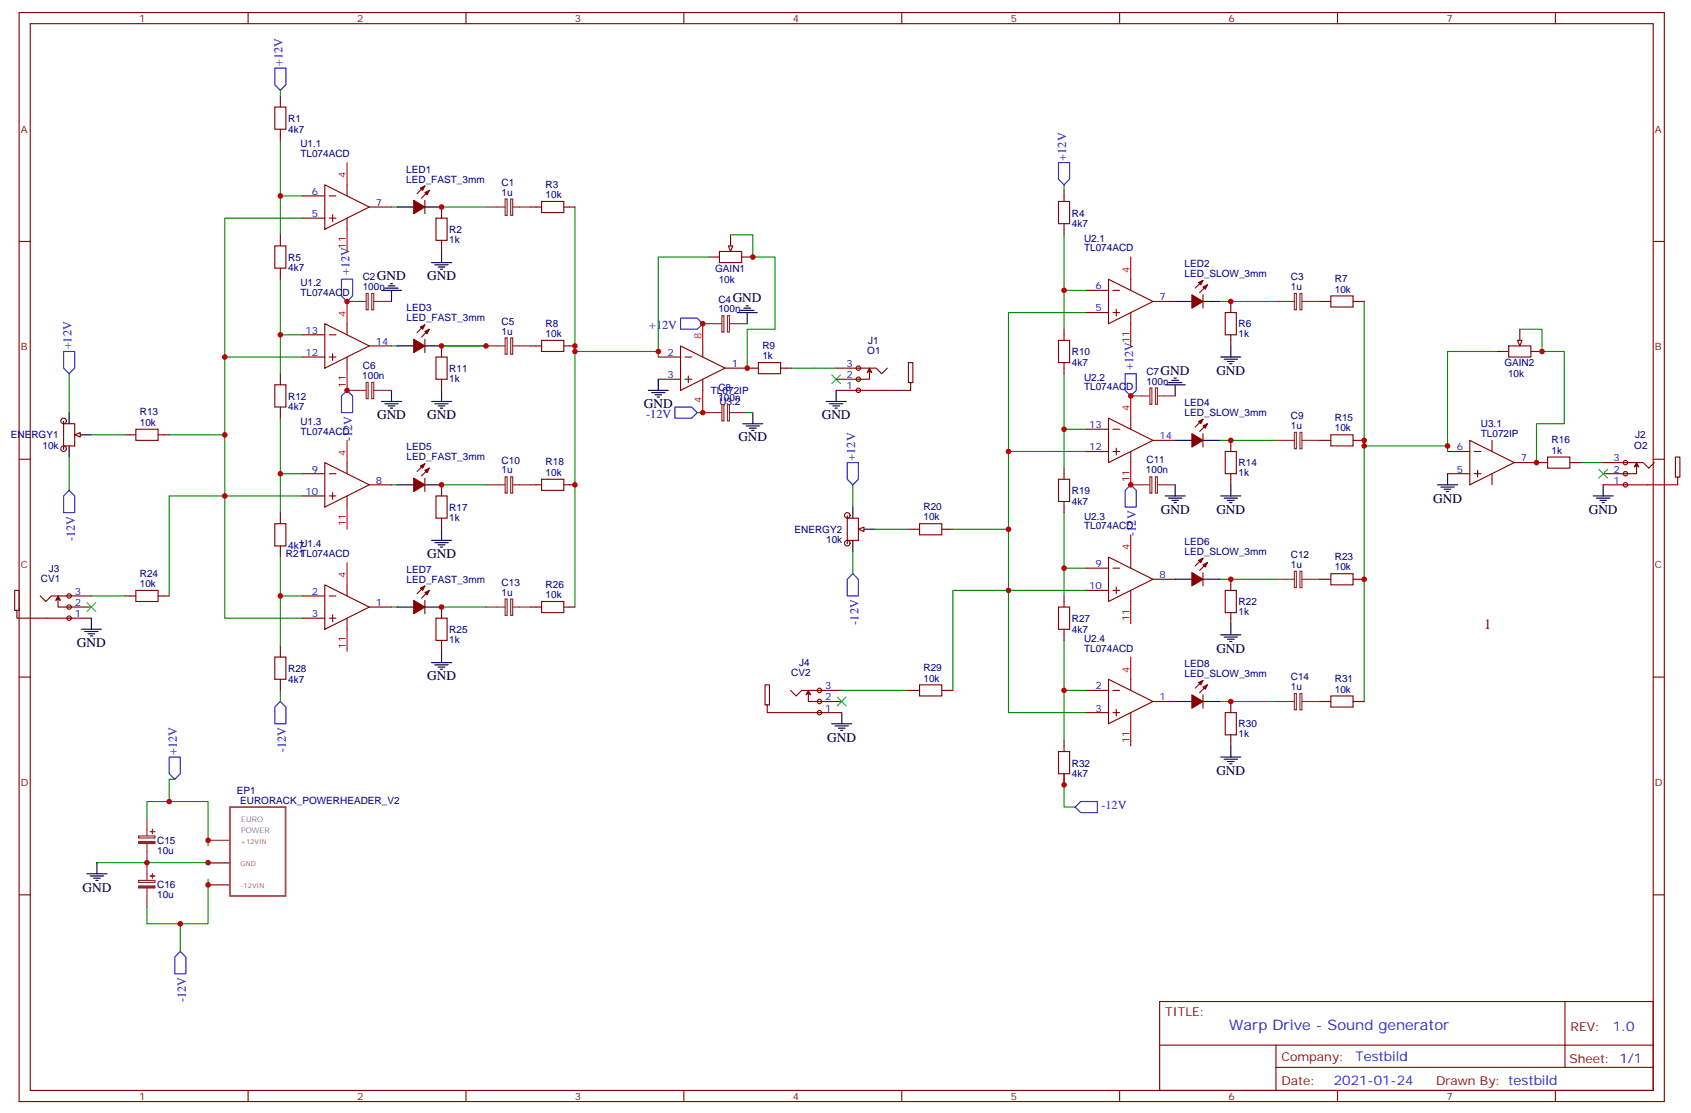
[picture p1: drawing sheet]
<svg xmlns="http://www.w3.org/2000/svg" width="537mm" height="353mm" viewBox="0 0 537 353" stroke-linecap="round" stroke-linejoin="round" font-family="sans-serif">
<g fill="none" stroke="#8c2424" stroke-width=".35">
<path d="M154.2 65.7h6M160.3 63.2h.6v5.2h-.6zM162.1 63.2h.6v5.2h-.6zM162.7 65.7h5.6M110.1 95.7h6M116.2 93.2h.6v5.2h-.6zM118 93.2h.6v5.2h-.6zM118.6 95.7h5.6M154.2 109.8h6M160.3 107.3h.6v5.2h-.6zM162.1 107.3h.6v5.2h-.6zM162.7 109.8h5.6"/>
<path d="M110.1 123.9h6M116.2 121.4h.6v5.2h-.6zM118 121.4h.6v5.2h-.6zM118.6 123.9h5.6M154.2 153.9h6M160.3 151.4h.6v5.2h-.6zM162.1 151.4h.6v5.2h-.6zM162.7 153.9h5.6M154.2 192.7h6M160.3 190.2h.6v5.2h-.6zM162.1 190.2h.6v5.2h-.6zM162.7 192.7h5.6"/>
<path d="M46.6 259.8v5.6M44 279.5h5.2v.6h-5.2zM44 265.4h5.2v.6h-5.2zM46.6 267.9v11.6M46.6 282v6"/>
</g>
<g fill="#8c2424" stroke="#8c2424" stroke-width=".35">
<path d="M44 281.3h5.2v.6h-5.2z"/>
<path d="M47.7 278.1h1.4z"/>
<path d="M48.4 277.4v1.4z"/>
<path d="M44 267.2h5.2v.6h-5.2z"/>
<path d="M47.7 264h1.4z"/>
<path d="M48.4 263.3v1.4z"/>
</g>
<g fill="none" stroke="#008700" stroke-width=".35">
<path d="M89 28.7v1.7M89 44.6v17.6h7M89 62.2v12.3M96 69.3h-24.7v44M182.5 65.7v127M89 88.7v17.6h7M89 106.3v12.3M96 113.3h-24.7v44.1h-17.6v31.8M53.7 138h17.6M89 132.8v17.6h7M89 150.4v12.3M96 157.4h-24.7v38.9h24.7"/>
<path d="M89 176.8v12.4h7M29 189.2h10.6M89 189.2v15.9M89 219.2v3.5M46.6 259.8v-5.3h19.4v14.1M55.5 247.4h-1.8v7.1M30.8 273.9h35.2M66 279.2v14.1h-19.4v-5.3M57.2 293.3v8.8"/>
</g>
<g fill="none" stroke="#000" stroke-width=".35">
<path d="M121.1 92.2h6.3M122.1 91.5h4.3M123.2 90.8h2.1M123.9 90.1h.7M124.2 92.2v3.5M121.1 127.5h6.3M122.1 128.2h4.3M123.2 128.9h2.1M123.9 129.6h.7M124.2 123.9v3.6M205.7 123.9h6.4M206.8 124.6h4.2"/>
<path d="M207.9 125.3h2.1M208.6 126h.7M208.9 120.4v3.5M27.6 277.4h6.3M28.6 278.1h4.3M29.7 278.8h2.1M30.4 279.5h.7M30.8 273.9v3.5"/>
</g>
<path d="M87.2 21.6h3.5v5.3l-1.7 1.8-1.8-1.8zM108.4 88.7h3.5v5.2l-1.8 1.8-1.7-1.8zM20.2 111.6h3.5v5.3l-1.8 1.7-1.7-1.7zM110.1 123.9l1.8 1.8v5.3h-3.5v-5.3zM21.9 155.7l1.8 1.7v5.3h-3.5v-5.3zM89 222.7l1.7 1.8v5.3h-3.5v-5.3zM53.7 240.3h3.5v5.3l-1.7 1.8-1.8-1.8zM57.2 302.1l1.8 1.7v5.3h-3.5v-5.3z" fill="none" stroke="#00f" stroke-width=".35"/>
<g fill="none" stroke="#870000" stroke-width=".35">
<path d="M228.3 79.8h7.1v3.6h-7.1zM231.8 74.5v3.6M224.8 81.6h3.5M235.4 81.6h3.5M208.9 113.3h7.1M216 109.8l14.1 7.1-14.1 7zM217.4 113.3h2.1M218.4 119.3v2.2M223 109.8v3.5M230.1 116.9h7M208.9 120.4h7.1M217.4 120.4h2.1"/>
<path d="M223 120.4v3.5M466.4 139.8l14.2 7.1-14.2 7zM473.5 139.8v3.5M459.4 143.3h7M459.4 150.4h7M467.9 143.3h2.1M467.9 150.4h2.1M468.9 149.3v2.1M473.5 150.4v3.5M480.6 146.9h7"/>
</g>
<path d="M223 102.8v7M223 123.9v7.1" fill="none" stroke="#f00" stroke-width=".35"/>
<path d="M231.1 78.1h1.5l-.8 1.7z" fill="#f0f0f0" stroke="#870000" stroke-width=".35"/>
<path d="M234 99.2h6.3M235 98.5h4.3M236.1 97.8h2.1M236.8 97.1h.7M237.1 99.2v3.6M235.7 134.5h6.4M236.8 135.2h4.2M237.8 135.9h2.2M238.5 136.6h.8M238.9 131v3.5" fill="none" stroke="#000" stroke-width=".35"/>
<path d="M216 101h5.3l1.7 1.8-1.7 1.7h-5.3zM214.2 129.2h5.3l1.8 1.8-1.8 1.8h-5.3z" fill="none" stroke="#00f" stroke-width=".35"/>
<path d="M223 102.8h6M229.1 100.2h.6v5.2h-.6zM230.9 100.2h.6v5.2h-.6zM231.5 102.8h5.6" fill="none" stroke="#8c2424" stroke-width=".35"/>
<path d="M231.8 74.5h7.1v7.1h7.1v22.9h-8.9v12.4M224.8 81.6h-15.9v31.7M182.5 111.6h26.4M251.2 116.9h7.1M475.3 111.6h-15.9v31.7M482.3 104.5h7.1v7.1h7v22.9h-8.8v12.4M432.9 141.6h26.5M501.7 146.9h7.1" fill="none" stroke="#008700" stroke-width=".35"/>
<path d="M475.3 111.6h3.5M478.8 109.8h7v3.5h-7zM482.3 104.5v3.6M485.8 111.6h3.6" fill="none" stroke="#870000" stroke-width=".35"/>
<path d="M481.6 108.1h1.4l-.7 1.7z" fill="#f0f0f0" stroke="#870000" stroke-width=".35"/>
<g fill="none" stroke="#000" stroke-width=".35">
<path d="M369.8 122.2h6.3M370.8 121.5h4.3M371.9 120.8h2.1M372.6 120.1h.7M373 122.2v3.5M369.8 157.4h6.3M370.8 158.2h4.3M371.9 158.9h2.1M372.6 159.6h.7M373 153.9v3.5M456.2 153.9h6.4M457.3 154.6h4.2"/>
<path d="M458.3 155.3h2.1M459 156h.7M459.4 150.4v3.5"/>
</g>
<g fill="none" stroke="#008700" stroke-width=".35">
<path d="M337.7 58.7v1.7M124.2 65.7h1.8M337.7 74.5v17.7h7M337.7 92.2v12.3M344.7 99.2h-24.7v44.1M387.1 95.7h17.6M432.9 95.7v127M124.2 109.8h1.8M337.7 118.6v17.7h7M221.3 131h1.7M237.1 131h1.8M337.7 136.3v12.3"/>
<path d="M387.1 139.8h17.6M124.2 153.9h1.8M270.7 153.9v7.1M344.7 143.3h-24.7v44.1h-17.6v31.8M270.7 175.1v7M302.4 168h17.6M337.7 162.7v17.7h7M124.2 192.7h1.8M337.7 180.4v8.8M344.7 187.4h-24.7v38.8h24.7M387.1 183.9h17.6M277.7 219.2h10.6"/>
<path d="M337.7 219.2v15.9M337.7 203.3v15.9h7M387.1 222.7h17.6M337.7 245.6v10.6h3.5"/>
</g>
<g fill="none" stroke="#8c2424" stroke-width=".35">
<path d="M404.7 95.7h6M410.8 93.2h.6v5.2h-.6zM412.5 93.2h.7v5.2h-.7zM413.2 95.7h5.6M223 131h6M229.1 128.4h.6v5.2h-.6zM230.9 128.4h.6v5.2h-.6zM231.5 131h5.6M358.8 125.7h6M364.9 123.2h.6v5.1h-.6zM366.7 123.2h.6v5.1h-.6zM367.3 125.7h5.7"/>
<path d="M404.7 139.8h6M410.8 137.3h.6v5.2h-.6zM412.5 137.3h.7v5.2h-.7zM413.2 139.8h5.6M358.8 153.9h6M364.9 151.4h.6v5.2h-.6zM366.7 151.4h.6v5.2h-.6zM367.3 153.9h5.7M404.7 183.9h6M410.8 181.4h.6v5.1h-.6zM412.5 181.4h.7v5.1h-.7zM413.2 183.9h5.6"/>
<path d="M404.7 222.7h6M410.8 220.2h.6v5.2h-.6zM412.5 220.2h.7v5.2h-.7zM413.2 222.7h5.6"/>
</g>
<path d="M335.9 51.6h3.5v5.3l-1.7 1.8-1.8-1.8zM357.1 118.6h3.5v5.3l-1.8 1.8-1.7-1.8zM268.9 146.9h3.5v5.3l-1.7 1.7-1.8-1.7zM358.8 153.9l1.8 1.8v5.3h-3.5v-5.3zM268.9 183.9l1.8-1.8 1.7 1.8v5.3h-3.5zM341.2 256.2l1.8-1.7h5.3v3.5h-5.3z" fill="none" stroke="#00f" stroke-width=".35"/>
<g fill="none" stroke="#870000" stroke-width=".35">
<path d="M6.1 4h522.1v345.7h-522.1zM9.6 7.5h515.1v338.7h-515.1zM78.7 4v3.5M147.9 4v3.5M217 4v3.5M286.2 4v3.5M355.3 4v3.5M424.5 4v3.5M493.6 4v3.5M87.2 34h3.5v7h-3.5zM89 30.4v3.6M89 41v3.6"/>
<path d="M6.1 76.7h3.5M87.2 78.1h3.5v7h-3.5zM89 74.5v3.6M168.3 65.7h3.6M171.9 64h7v3.5h-7zM178.9 65.7h3.6M335.9 64h3.5v7h-3.5zM337.7 60.4v3.6M337.7 71v3.5M524.7 76.7h3.5M89 85.1v3.6M418.8 95.7h3.5"/>
<path d="M422.3 93.9h7.1v3.6h-7.1zM429.4 95.7h3.5M89 118.6v3.6M168.3 109.8h3.6M171.9 108.1h7v3.5h-7zM178.9 109.8h3.6M237.1 116.9h3.6M240.7 115.1h7v3.5h-7zM247.7 116.9h3.5M335.9 108.1h3.5v7h-3.5zM337.7 104.5v3.6M337.7 115.1v3.5"/>
<path d="M39.6 138h3.5M43.1 136.3h7.1v3.5h-7.1zM50.2 138h3.5M87.2 122.2h3.5v7h-3.5zM89 129.2v3.6M418.8 139.8h3.5M422.3 138h7.1v3.6h-7.1zM429.4 139.8h3.5M6.1 145.8h3.5M168.3 153.9h3.6M171.9 152.2h7v3.5h-7zM178.9 153.9h3.6"/>
<path d="M335.9 152.2h3.5v7h-3.5zM337.7 148.6v3.6M337.7 159.2v3.5M487.6 146.9h3.5M491.1 145.1h7.1v3.5h-7.1zM498.2 146.9h3.5M524.7 145.8h3.5M87.2 166.3h3.5v7h-3.5zM89 162.7v3.6M89 173.3v3.5M288.3 168h3.5M291.8 166.3h7.1v3.5h-7.1z"/>
<path d="M298.9 168h3.5M39.6 189.2h3.5M43.1 187.4h7.1v3.6h-7.1zM50.2 189.2h3.5M168.3 192.7h3.6M171.9 191h7v3.5h-7zM178.9 192.7h3.6M335.9 192.7h3.5v7.1h-3.5zM337.7 189.2v3.5M337.7 199.8v3.5M418.8 183.9h3.5M422.3 182.1h7.1v3.6h-7.1z"/>
<path d="M429.4 183.9h3.5M6.1 214.9h3.5M87.2 208.6h3.5v7.1h-3.5zM89 205.1v3.5M89 215.7v3.5M288.3 219.2h3.5M291.8 217.4h7.1v3.5h-7.1zM298.9 219.2h3.5M524.7 214.9h3.5M335.9 238.6h3.5v7h-3.5zM337.7 235.1v3.5M418.8 222.7h3.5"/>
<path d="M422.3 220.9h7.1v3.6h-7.1zM429.4 222.7h3.5M337.7 245.6v3.6M6.1 284.1h3.5M524.7 284.1h3.5M368 318h156.7v28.2h-156.7zM496.6 318l.1 20.9M368.1 331.8h156.4M404.9 338.9h119.6M404.9 331.8v14.1M78.7 346.2v3.5M147.9 346.2v3.5"/>
<path d="M217 346.2v3.5M286.2 346.2v3.5M355.3 346.2v3.5M424.5 346.2v3.5M493.6 346.2v3.5"/>
</g>
<g fill="#f0f0f0" stroke="#870000" stroke-width=".35">
<circle cx="515.8" cy="153.9" r=".71"/>
<circle cx="515.8" cy="150.4" r=".71"/>
<circle cx="515.8" cy="146.9" r=".71"/>
</g>
<path d="M508.8 146.9h12.7l1.7 1.7 1.8-1.7M519.4 147.6l-.7 .7 .7-1.4 .7 1.4-.7-.7v2.8h-10.6M532.4 151.4h-.7v-6.3h1.4v6.3h-.7v2.5h-23.6" fill="none" stroke="#870000" stroke-width=".35"/>
<path d="M263.9 119l2.9 2.8M266.8 119l-2.9 2.8M507.4 149l2.8 2.8M510.2 149l-2.8 2.8" fill="none" stroke="#3c3" stroke-width=".35"/>
<path d="M262.2 127.5h6.3M263.2 128.2h4.3M264.3 128.9h2.1M265 129.6h.7M265.4 123.9v3.6M505.6 157.4h6.4M506.7 158.2h4.2M507.7 158.9h2.1M508.4 159.6h.7M508.8 153.9v3.5" fill="none" stroke="#000" stroke-width=".35"/>
<g fill="#f0f0f0" stroke="#870000" stroke-width=".35">
<circle cx="272.4" cy="123.9" r=".71"/>
<circle cx="272.4" cy="120.4" r=".71"/>
<circle cx="272.4" cy="116.9" r=".71"/>
</g>
<path d="M265.4 116.9h12.7l1.7 1.7 1.8-1.7M275.9 117.6l-.7 .7 .7-1.4 .7 1.4-.7-.7v2.8h-10.5M289 121.5h-.7v-6.4h1.4v6.4h-.7v2.4h-23.6" fill="none" stroke="#870000" stroke-width=".35"/>
<path d="M258.3 116.9h7.1" fill="none" stroke="#008700" stroke-width=".35"/>
<g fill="#f0f0f0" stroke="#870000" stroke-width=".35">
<circle cx="21.9" cy="196.3" r=".71"/>
<circle cx="21.9" cy="192.7" r=".71"/>
<circle cx="21.9" cy="189.2" r=".71"/>
</g>
<path d="M5.4 193.8h.7v-6.4h-1.4v6.4h.7v2.5h23.6M12.8 189.2l1.7 1.8 1.8-1.8h12.7M18.4 189.9l.7 .7-.7-1.4-.7 1.4 .7-.7v2.8h10.6" fill="none" stroke="#870000" stroke-width=".35"/>
<path d="M25.8 199.8h6.4M29 196.3v3.5M26.9 200.5h4.2M27.9 201.2h2.2M28.6 201.9h.8M263.9 229.8h6.4M265 230.5h4.2M266.1 231.2h2.1M266.8 231.9h.7M267.1 226.2v3.6" fill="none" stroke="#000" stroke-width=".35"/>
<g fill="#f0f0f0" stroke="#870000" stroke-width=".35">
<circle cx="260.1" cy="226.2" r=".71"/>
<circle cx="260.1" cy="222.7" r=".71"/>
<circle cx="260.1" cy="219.2" r=".71"/>
</g>
<path d="M268.9 164.5h3.5v7.1h-3.5zM250.9 219.2l1.8 1.7 1.7-1.7h12.7M256.5 219.9l.7 .7-.7-1.4-.7 1.4 .7-.7v2.8h10.6M243.5 223.8h.7v-6.4h-1.4v6.4h.7v2.4h23.6" fill="none" stroke="#870000" stroke-width=".35"/>
<path d="M267.1 219.2h10.6" fill="none" stroke="#008700" stroke-width=".35"/>
<path d="M270.7 161v3.5M270.7 171.6v3.5M274.2 168h3.5" fill="none" stroke="#000" stroke-width=".35"/>
<path d="M272.4 168l1.8-.7v1.4z" fill="#f0f0f0" stroke="#870000" stroke-width=".35"/>
<path d="M21.9 131v3.5M25.5 138h3.5M21.9 141.6v3.5M268.9 163.8v.7M268.9 171.9v.7" fill="none" stroke="#000" stroke-width=".35"/>
<g fill="none" stroke="#870000" stroke-width=".35">
<path d="M20.2 134.5h3.5v7.1h-3.5z"/>
<circle cx="268.9" cy="163.6" r=".88"/>
<circle cx="268.9" cy="172.4" r=".88"/>
</g>
<path d="M23.7 138l1.8-.7v1.4z" fill="#f0f0f0" stroke="#870000" stroke-width=".35"/>
<g fill="none" stroke="#000" stroke-width=".35">
<path d="M126 65.7h5.3M134.8 65.7h5.3M140.1 79.8v3.6M136.9 83.4h6.4M138 84.1h4.2M139.1 84.8h2.1M139.8 85.5h.7M373 95.7h5.2M381.8 95.7h5.3M126 109.8h5.3M134.8 109.8h5.3M387.4 113.3h6.4"/>
<path d="M388.5 114.1h4.2M389.5 114.8h2.2M390.2 115.5h.7M390.6 109.8v3.5M20.2 133.8v.7M136.9 127.5h6.4M138 128.2h4.2M139.1 128.9h2.1M139.8 129.6h.7M140.1 123.9v3.6M373 139.8h5.2M381.8 139.8h5.3"/>
<path d="M20.2 141.9v.7M126 153.9h5.3M134.8 153.9h5.3M387.4 157.4h6.4M388.5 158.2h4.2M389.5 158.9h2.2M390.2 159.6h.7M390.6 153.9v3.5M136.9 171.6h6.4M138 172.3h4.2M139.1 173h2.1M139.8 173.7h.7"/>
<path d="M140.1 168v3.6M126 192.7h5.3M134.8 192.7h5.3M373 183.9h5.2M381.8 183.9h5.3M390.6 198v3.5M136.9 210.4h6.4M138 211.1h4.2M139.1 211.8h2.1M139.8 212.5h.7M140.1 206.8v3.6M387.4 201.5h6.4"/>
<path d="M388.5 202.2h4.2M389.5 203h2.2M390.2 203.7h.7M373 222.7h5.2M381.8 222.7h5.3M390.6 236.8v3.5M387.4 240.3h6.4M388.5 241.1h4.2M389.5 241.8h2.2M390.2 242.5h.7"/>
</g>
<g fill="none" stroke="#870000" stroke-width=".35">
<path d="M103.1 58.7l14.1 7-14.1 7.1zM110.1 58.7v3.5M134.8 59l-2.4 2.5M96 62.2h7.1M96 69.3h7.1M104.5 62.2h2.1M104.5 69.3h2.1M105.6 68.2v2.1M110.1 69.3v3.5M117.2 65.7h7M134.8 63.6v4.2M136.2 60.4l-2.4 2.5"/>
<path d="M138.4 69.3h3.5v7h-3.5zM140.1 65.7v3.6M140.1 76.3v3.5M344.7 92.2h7.1M344.7 99.2h7.1M351.8 88.7l14.1 7-14.1 7.1zM353.2 92.2h2.1M353.2 99.2h2.1M354.3 98.2v2.1M358.8 88.7v3.5M358.8 99.2v3.6M365.9 95.7h7.1"/>
<path d="M381.8 93.6v4.2M381.8 89l-2.5 2.5M383.2 90.4l-2.5 2.5M388.8 99.2h3.6v7.1h-3.6zM390.6 95.7v3.5M96 106.3h7.1M96 113.3h7.1M103.1 102.8l14.1 7-14.1 7.1zM104.5 106.3h2.1M104.5 113.3h2.1M105.6 112.3v2.1M110.1 102.8v3.5"/>
<path d="M110.1 113.3v3.6M117.2 109.8h7M134.8 107.7v4.2M134.8 103.1l-2.4 2.5M136.2 104.5l-2.4 2.5M138.4 113.3h3.5v7.1h-3.5zM140.1 109.8v3.5M390.6 106.3v3.5M140.1 120.4v3.5M344.7 136.3h7.1M351.8 132.8l14.1 7-14.1 7.1zM353.2 136.3h2.1"/>
<path d="M358.8 132.8v3.5M365.9 139.8h7.1M381.8 137.7v4.2M381.8 133.1l-2.5 2.5M383.2 134.5l-2.5 2.5M390.6 139.8v3.5M96 150.4h7.1M96 157.4h7.1M103.1 146.9l14.1 7-14.1 7.1zM104.5 150.4h2.1M104.5 157.4h2.1M105.6 156.4v2.1"/>
<path d="M110.1 146.9v3.5M110.1 157.4v3.6M117.2 153.9h7M134.8 151.8v4.2M134.8 147.2l-2.4 2.5M136.2 148.6l-2.4 2.5M138.4 157.4h3.5v7.1h-3.5zM140.1 153.9v3.5M344.7 143.3h7.1M353.2 143.3h2.1M354.3 142.3v2.1M358.8 143.3v3.6"/>
<path d="M388.8 143.3h3.6v7.1h-3.6zM390.6 150.4v3.5M140.1 164.5v3.5M351.8 176.8l14.1 7.1-14.1 7.1zM358.8 176.8v3.6M381.8 177.2l-2.5 2.5M383.2 178.6l-2.5 2.5M96 189.2h7.1M96 196.3h7.1M103.1 185.7l14.1 7-14.1 7.1zM104.5 189.2h2.1M104.5 196.3h2.1"/>
<path d="M105.6 195.2v2.1M110.1 185.7v3.5M110.1 196.3v3.5M117.2 192.7h7M134.8 190.6v4.2M134.8 186l-2.4 2.5M136.2 187.4l-2.4 2.5M138.4 196.3h3.5v7h-3.5zM140.1 192.7v3.6M344.7 180.4h7.1M344.7 187.4h7.1M353.2 180.4h2.1"/>
<path d="M353.2 187.4h2.1M354.3 186.4v2.1M358.8 187.4v3.6M365.9 183.9h7.1M381.8 181.8v4.2M388.8 187.4h3.6v7.1h-3.6zM390.6 183.9v3.5M390.6 194.5v3.5M140.1 203.3v3.5M344.7 219.2h7.1M351.8 215.7l14.1 7-14.1 7.1zM353.2 219.2h2.1"/>
<path d="M358.8 215.7v3.5M381.8 216l-2.5 2.5M383.2 217.4l-2.5 2.5M344.7 226.2h7.1M353.2 226.2h2.1M354.3 225.2v2.1M358.8 226.2v3.6M365.9 222.7h7.1M381.8 220.6v4.2M388.8 226.2h3.6v7.1h-3.6zM390.6 222.7v3.5M390.6 233.3v3.5"/>
<circle cx="20.2" cy="133.6" r=".88"/>
<circle cx="20.2" cy="142.5" r=".88"/>
</g>
<path d="M140.1 65.7h14.1M21.9 118.6v12.4M140.1 109.8h14.1M29 138h10.6M21.9 145.1v10.6M140.1 153.9h14.1M277.7 168h10.6M140.1 192.7h14.1" fill="none" stroke="#008700" stroke-width=".35"/>
<path d="M73 256.2h17.6v28.2h-17.6z" fill="none" stroke="#a64a4a" stroke-width=".56"/>
<path d="M66 266.8h7M66 273.9h7M66 280.9h7" fill="none" stroke="#a64a4a" stroke-width=".35"/>
<g fill="none" stroke="#f00" stroke-width=".35">
<path d="M110.1 51.6v7.1M110.1 72.8v7M110.1 95.7v7.1M358.8 81.6v7.1M110.1 116.9v7M358.8 102.8v7M110.1 139.8v7.1M358.8 125.7v7.1M358.8 146.9v7M110.1 161v7M110.1 178.6v7.1M358.8 169.8v7"/>
<path d="M110.1 199.8v7M358.8 191v7M358.8 208.6v7.1M358.8 229.8v7"/>
</g>
<g fill="#870000" stroke="#870000" stroke-width=".35">
<path d="M131.3 63.6l3.5 2.1-3.5 2.1z"/>
<path d="M134.8 61.1l1.4-.7-.7 1.4z"/>
<path d="M133.4 59.7l1.4-.7-.7 1.4z"/>
<path d="M131.3 107.7l3.5 2.1-3.5 2.1z"/>
<path d="M134.8 105.2l1.4-.7-.7 1.4z"/>
<path d="M133.4 103.8l1.4-.7-.7 1.4z"/>
<path d="M131.3 151.8l3.5 2.1-3.5 2.1z"/>
<path d="M134.8 149.3l1.4-.7-.7 1.4z"/>
<path d="M133.4 147.9l1.4-.7-.7 1.4z"/>
<path d="M131.3 190.6l3.5 2.1-3.5 2.1z"/>
<path d="M134.8 188.1l1.4-.7-.7 1.4z"/>
<path d="M133.4 186.7l1.4-.7-.7 1.4z"/>
<path d="M378.2 220.6l3.6 2.1-3.6 2.1z"/>
<path d="M381.8 218.1l1.4-.7-.7 1.4z"/>
<path d="M380.4 216.7l1.4-.7-.7 1.4z"/>
<path d="M378.2 181.8l3.6 2.1-3.6 2.1z"/>
<path d="M381.8 179.3l1.4-.7-.7 1.4z"/>
<path d="M380.4 177.9l1.4-.7-.7 1.4z"/>
<path d="M378.2 137.7l3.6 2.1-3.6 2.1z"/>
<path d="M381.8 135.2l1.4-.7-.7 1.4z"/>
<path d="M380.4 133.8l1.4-.7-.7 1.4z"/>
<path d="M378.2 93.6l3.6 2.1-3.6 2.1z"/>
<path d="M381.8 91.1l1.4-.7-.7 1.4z"/>
<path d="M380.4 89.7l1.4-.7-.7 1.4z"/>
</g>
<path d="M27.6 191.3l2.8 2.8M30.4 191.3l-2.8 2.8M265.7 221.3l2.8 2.8M268.5 221.3l-2.8 2.8" fill="none" stroke="#3c3" stroke-width=".35"/>
<g fill="#c00">
<circle cx="46.6" cy="273.9" r=".88"/>
<circle cx="53.7" cy="254.5" r=".88"/>
<circle cx="57.2" cy="293.3" r=".88"/>
<circle cx="89" cy="62.2" r=".88"/>
<circle cx="89" cy="106.3" r=".88"/>
<circle cx="89" cy="150.4" r=".88"/>
<circle cx="71.3" cy="157.4" r=".88"/>
<circle cx="71.3" cy="113.3" r=".88"/>
<circle cx="71.3" cy="138" r=".88"/>
<circle cx="89" cy="189.2" r=".88"/>
<circle cx="223" cy="102.8" r=".88"/>
<circle cx="238.9" cy="81.6" r=".88"/>
<circle cx="182.5" cy="111.6" r=".88"/>
<circle cx="208.9" cy="111.6" r=".88"/>
<circle cx="459.4" cy="141.6" r=".88"/>
<circle cx="432.9" cy="141.6" r=".88"/>
<circle cx="489.4" cy="111.6" r=".88"/>
<circle cx="337.7" cy="219.2" r=".88"/>
<circle cx="320" cy="168" r=".88"/>
<circle cx="320" cy="143.3" r=".88"/>
<circle cx="320" cy="187.4" r=".88"/>
<circle cx="337.7" cy="136.3" r=".88"/>
<circle cx="337.7" cy="92.2" r=".88"/>
<circle cx="223" cy="131" r=".88"/>
<circle cx="154.2" cy="109.8" r=".88"/>
<circle cx="182.5" cy="109.8" r=".88"/>
<circle cx="182.5" cy="153.9" r=".88"/>
<circle cx="237.1" cy="116.9" r=".88"/>
<circle cx="337.7" cy="249.2" r=".88"/>
<circle cx="432.9" cy="139.8" r=".88"/>
<circle cx="432.9" cy="183.9" r=".88"/>
<circle cx="487.6" cy="146.9" r=".88"/>
<circle cx="66" cy="266.8" r=".88"/>
<circle cx="66" cy="280.9" r=".88"/>
<circle cx="66" cy="273.9" r=".88"/>
<circle cx="337.7" cy="180.4" r=".88"/>
<circle cx="110.1" cy="123.9" r=".88"/>
<circle cx="110.1" cy="95.7" r=".88"/>
<circle cx="358.8" cy="153.9" r=".88"/>
<circle cx="358.8" cy="125.7" r=".88"/>
<circle cx="140.1" cy="65.7" r=".88"/>
<circle cx="140.1" cy="109.8" r=".88"/>
<circle cx="140.1" cy="153.9" r=".88"/>
<circle cx="140.1" cy="192.7" r=".88"/>
<circle cx="390.6" cy="222.7" r=".88"/>
<circle cx="390.6" cy="183.9" r=".88"/>
<circle cx="390.6" cy="139.8" r=".88"/>
<circle cx="390.6" cy="95.7" r=".88"/>
</g>
<text font-size="4.6" fill="#800" x="471" y="199.8">1</text>
<text font-size="4.6" fill="#00f" x="390.1" y="327">Warp Drive - Sound generator</text>
<g font-size="4.2">
<text x="119.6" y="89">GND</text>
<text x="135.5" y="89">GND</text>
<text x="232.5" y="96">GND</text>
<text x="368.3" y="119">GND</text>
<text x="386" y="119">GND</text>
<text x="204.3" y="129.6">GND</text>
<text x="119.7" y="133.1">GND</text>
<text x="135.5" y="133.1">GND</text>
<text x="260.8" y="133.1">GND</text>
<text x="234.3" y="140.2">GND</text>
<text x="454.8" y="159.6">GND</text>
<text x="368.4" y="163.1">GND</text>
<text x="386" y="163.1">GND</text>
<text x="504.2" y="163.1">GND</text>
<text x="135.5" y="177.2">GND</text>
<text x="24.4" y="205.4">GND</text>
<text x="386" y="207.2">GND</text>
<text x="135.5" y="216">GND</text>
<text x="262.5" y="235.4">GND</text>
<text x="386" y="246">GND</text>
<text x="26.2" y="283">GND</text>
</g>
<g font-size="4.2" fill="#00f">
<text x="511.8" y="327.2">1.0</text>
<text x="430.2" y="336.8">Testbild</text>
<text x="423.3" y="344.6">2021-01-24</text>
</g>
<g font-size="3.9" fill="#00f">
<text x="89.7" y="21" transform="rotate(-90 89.7 21)">+12V</text>
<text x="338.4" y="51" transform="rotate(-90 338.4 51)">+12V</text>
<text x="111" y="87.4" transform="rotate(-90 111 87.4)">+12V</text>
<text x="206" y="104.5">+12V</text>
<text x="22.6" y="110.9" transform="rotate(-90 22.6 110.9)">+12V</text>
<text x="359.7" y="117.3" transform="rotate(-90 359.7 117.3)">+12V</text>
<text x="205.1" y="132.6">-12V</text>
<text x="111.8" y="140.1" transform="rotate(-90 111.8 140.1)">-12V</text>
<text x="271.4" y="146.2" transform="rotate(-90 271.4 146.2)">+12V</text>
<text x="23.7" y="171.9" transform="rotate(-90 23.7 171.9)">-12V</text>
<text x="360.5" y="170.1" transform="rotate(-90 360.5 170.1)">-12V</text>
<text x="272.4" y="198.3" transform="rotate(-90 272.4 198.3)">-12V</text>
<text x="56.2" y="239.7" transform="rotate(-90 56.2 239.7)">+12V</text>
<text x="90.7" y="238.9" transform="rotate(-90 90.7 238.9)">-12V</text>
<text x="349.6" y="256.9">-12V</text>
<text x="59" y="318.3" transform="rotate(-90 59 318.3)">-12V</text>
</g>
<g font-size="3.9" fill="#800">
<text x="369.8" y="322.5">TITLE:</text>
<text x="498.4" y="327.2">REV:</text>
<text x="406.7" y="336.7">Company:</text>
<text x="498.1" y="337.4">Sheet: 1/1</text>
<text x="406.7" y="344.4">Date:</text>
<text x="455.7" y="344.5">Drawn By: testbild</text>
</g>
<g font-size="3.2" fill="#800">
<text x="44.2" y="7">1</text>
<text x="113.3" y="7">2</text>
<text x="182.5" y="7">3</text>
<text x="251.6" y="7">4</text>
<text x="320.7" y="7">5</text>
<text x="389.9" y="7">6</text>
<text x="459" y="7">7</text>
<text x="6.6" y="42.1">A</text>
<text x="525.2" y="42.1">A</text>
<text x="6.6" y="111.2">B</text>
<text x="525.2" y="111.2">B</text>
<text x="6.6" y="180.4">C</text>
<text x="525.2" y="180.4">C</text>
<text x="6.6" y="249.5">D</text>
<text x="525.2" y="249.5">D</text>
<text x="44.2" y="349.2">1</text>
<text x="113.3" y="349.2">2</text>
<text x="182.5" y="349.2">3</text>
<text x="251.6" y="349.2">4</text>
<text x="320.7" y="349.2">5</text>
<text x="389.9" y="349.2">6</text>
<text x="459" y="349.2">7</text>
</g>
<g font-size="3.2" fill="#000080">
<text x="91.4" y="38.8">R1</text>
<text x="91.4" y="42.1">4k7</text>
<text x="95.3" y="46.8">U1.1</text>
<text x="95.3" y="49.8">TL074ACD</text>
<text x="128.9" y="58">LED_FAST_3mm</text>
<text x="128.9" y="54.9">LED1</text>
<text x="159.2" y="59">C1</text>
<text x="173.1" y="59.6">R3</text>
<text x="159.2" y="62.1">1u</text>
<text x="173.1" y="62.9">10k</text>
<text x="340.1" y="68.8">R4</text>
<text x="142.6" y="77.1">1k</text>
<text x="142.6" y="74">R2</text>
<text x="340.1" y="72.1">4k7</text>
<text x="344" y="76.8">U2.1</text>
<text x="91.4" y="82.9">R5</text>
<text x="344" y="79.8">TL074ACD</text>
<text x="91.4" y="86.2">4k7</text>
<text x="115.1" y="89">C2</text>
<text x="227" y="86.3">GAIN1</text>
<text x="228.1" y="89.8">10k</text>
<text x="375.9" y="87.9">LED_SLOW_3mm</text>
<text x="375.9" y="84.8">LED2</text>
<text x="409.7" y="89">C3</text>
<text x="423.6" y="89.6">R7</text>
<text x="95.3" y="93.9">TL074ACD</text>
<text x="95.3" y="90.9">U1.2</text>
<text x="115.1" y="92.1">100n</text>
<text x="409.7" y="92.1">1u</text>
<text x="423.6" y="92.9">10k</text>
<text x="129" y="98.9">LED3</text>
<text x="228" y="99.2">100n</text>
<text x="228" y="96">C4</text>
<text x="129" y="102.1">LED_FAST_3mm</text>
<text x="159.2" y="106.2">1u</text>
<text x="159.2" y="103.1">C5</text>
<text x="173.1" y="107">10k</text>
<text x="173.1" y="103.7">R8</text>
<text x="393.1" y="107.1">1k</text>
<text x="393.1" y="103.9">R6</text>
<text x="241.9" y="110.7">R9</text>
<text x="275.2" y="112.4">O1</text>
<text x="275.5" y="109.2">J1</text>
<text x="340.1" y="112.9">R10</text>
<text x="115.1" y="117.2">C6</text>
<text x="142.6" y="118">R11</text>
<text x="241.9" y="114.1">1k</text>
<text x="340.1" y="116.2">4k7</text>
<text x="363.8" y="119">C7</text>
<text x="477.4" y="116.2">GAIN2</text>
<text x="478.6" y="119.8">10k</text>
<text x="114.9" y="120.3">100n</text>
<text x="142.6" y="121.2">1k</text>
<text x="225.6" y="125.1">TL072IP</text>
<text x="228" y="124.3">C8</text>
<text x="344" y="123.9">TL074ACD</text>
<text x="344" y="120.9">U2.2</text>
<text x="363.8" y="122.1">100n</text>
<text x="44.4" y="131.9">R13</text>
<text x="91.4" y="130.3">4k7</text>
<text x="91.4" y="127">R12</text>
<text x="228" y="127.4">100n</text>
<text x="228.3" y="128.6">U3.2</text>
<text x="375.9" y="128.9">LED4</text>
<text x="44.4" y="135.2">10k</text>
<text x="95.3" y="135">U1.3</text>
<text x="375.9" y="132">LED_SLOW_3mm</text>
<text x="409.7" y="136.2">1u</text>
<text x="409.7" y="133.1">C9</text>
<text x="423.6" y="137">10k</text>
<text x="423.6" y="133.7">R15</text>
<text x="469.9" y="135.5">U3.1</text>
<text x="3.4" y="139.2">ENERGY1</text>
<text x="13.5" y="142.4">10k</text>
<text x="95.3" y="138">TL074ACD</text>
<text x="129" y="143">LED5</text>
<text x="469.9" y="138.7">TL072IP</text>
<text x="492.4" y="140.7">R16</text>
<text x="518.6" y="142.4">O2</text>
<text x="518.9" y="139.2">J2</text>
<text x="129" y="146.2">LED_FAST_3mm</text>
<text x="159.2" y="147.2">C10</text>
<text x="173.1" y="147.8">R18</text>
<text x="363.8" y="147.1">C11</text>
<text x="393.1" y="148">R14</text>
<text x="492.4" y="144">1k</text>
<text x="159.2" y="150.3">1u</text>
<text x="173.1" y="151.1">10k</text>
<text x="363.7" y="150.3">100n</text>
<text x="393.1" y="151.2">1k</text>
<text x="293.1" y="161.9">R20</text>
<text x="340.1" y="160.3">4k7</text>
<text x="340.1" y="157">R19</text>
<text x="142.6" y="165.3">1k</text>
<text x="142.6" y="162.1">R17</text>
<text x="293.1" y="165.2">10k</text>
<text x="344" y="165">U2.3</text>
<text x="252.1" y="169.2">ENERGY2</text>
<text x="262.2" y="172.4">10k</text>
<text x="344" y="168">TL074ACD</text>
<text x="375.9" y="173">LED6</text>
<text x="90.7" y="176.8">R21TL074ACD</text>
<text x="91.4" y="174.4">4k7U1.4</text>
<text x="375.9" y="176.1">LED_SLOW_3mm</text>
<text x="409.7" y="177.2">C12</text>
<text x="423.6" y="177.8">R23</text>
<text x="13" y="184.8">CV1</text>
<text x="15.5" y="181.5">J3</text>
<text x="44.4" y="183.1">R24</text>
<text x="129" y="185">LED_FAST_3mm</text>
<text x="129" y="181.8">LED7</text>
<text x="409.7" y="180.3">1u</text>
<text x="423.6" y="181.1">10k</text>
<text x="44.4" y="186.4">10k</text>
<text x="159.2" y="189.1">1u</text>
<text x="159.2" y="186">C13</text>
<text x="173.1" y="189.9">10k</text>
<text x="173.1" y="186.6">R26</text>
<text x="340.1" y="197.5">R27</text>
<text x="393.1" y="195.3">1k</text>
<text x="393.1" y="192.1">R22</text>
<text x="142.6" y="200.9">R25</text>
<text x="340.1" y="200.8">4k7</text>
<text x="344" y="203.8">U2.4</text>
<text x="142.6" y="204.1">1k</text>
<text x="344" y="206.8">TL074ACD</text>
<text x="91.4" y="213.4">R28</text>
<text x="251.1" y="214.7">CV2</text>
<text x="253.7" y="211.5">J4</text>
<text x="293.1" y="213">R29</text>
<text x="375.9" y="214.9">LED_SLOW_3mm</text>
<text x="375.9" y="211.8">LED8</text>
<text x="409.7" y="216">C14</text>
<text x="91.4" y="216.7">4k7</text>
<text x="293.1" y="216.4">10k</text>
<text x="409.7" y="219.1">1u</text>
<text x="423.6" y="219.9">10k</text>
<text x="423.6" y="216.6">R31</text>
<text x="393.1" y="230.9">R30</text>
<text x="393.1" y="234.1">1k</text>
<text x="340.1" y="243.4">R32</text>
<text x="75.2" y="252">EP1</text>
<text x="340.1" y="246.7">4k7</text>
<text x="76.2" y="255.2">EURORACK_POWERHEADER_V2</text>
<text x="49.9" y="267.9">C15</text>
<text x="49.9" y="271">10u</text>
<text x="49.9" y="285.1">10u</text>
<text x="49.9" y="282">C16</text>
</g>
<g font-size="3.2" fill="#f00">
<text x="109.8" y="56.6" transform="rotate(-90 109.8 56.6)">4</text>
<text x="109.8" y="78.9" transform="rotate(-90 109.8 78.9)">11</text>
<text x="358.5" y="86.5" transform="rotate(-90 358.5 86.5)">4</text>
<text x="109.8" y="100.6" transform="rotate(-90 109.8 100.6)">4</text>
<text x="222.7" y="107.7" transform="rotate(-90 222.7 107.7)">8</text>
<text x="358.5" y="108.9" transform="rotate(-90 358.5 108.9)">11</text>
<text x="109.8" y="123" transform="rotate(-90 109.8 123)">11</text>
<text x="222.7" y="128.1" transform="rotate(-90 222.7 128.1)">4</text>
<text x="358.5" y="130.6" transform="rotate(-90 358.5 130.6)">4</text>
<text x="109.8" y="144.7" transform="rotate(-90 109.8 144.7)">4</text>
<text x="358.5" y="153" transform="rotate(-90 358.5 153)">11</text>
<text x="109.8" y="167.1" transform="rotate(-90 109.8 167.1)">11</text>
<text x="358.5" y="174.7" transform="rotate(-90 358.5 174.7)">4</text>
<text x="109.8" y="183.6" transform="rotate(-90 109.8 183.6)">4</text>
<text x="358.5" y="197.1" transform="rotate(-90 358.5 197.1)">11</text>
<text x="109.8" y="205.9" transform="rotate(-90 109.8 205.9)">11</text>
<text x="358.5" y="213.5" transform="rotate(-90 358.5 213.5)">4</text>
<text x="358.5" y="235.9" transform="rotate(-90 358.5 235.9)">11</text>
</g>
<g font-size="3.2" fill="#00f">
<text x="99" y="61.8">6</text>
<text x="119.3" y="65.4">7</text>
<text x="99" y="68.9">5</text>
<text x="347.7" y="91.8">6</text>
<text x="368" y="95.4">7</text>
<text x="347.7" y="98.9">5</text>
<text x="96.9" y="105.9">13</text>
<text x="96.9" y="113">12</text>
<text x="119.3" y="109.5">14</text>
<text x="211.8" y="113">2</text>
<text x="232.2" y="116.5">1</text>
<text x="268.6" y="116.5">3</text>
<text x="211.8" y="120.1">3</text>
<text x="268.6" y="123.6">1</text>
<text x="268.6" y="120.1">2</text>
<text x="345.6" y="135.9">13</text>
<text x="345.6" y="143">12</text>
<text x="368" y="139.5">14</text>
<text x="462.3" y="143">6</text>
<text x="482.7" y="146.5">7</text>
<text x="512.1" y="146.5">3</text>
<text x="99" y="150">9</text>
<text x="119.3" y="153.6">8</text>
<text x="462.3" y="150">5</text>
<text x="512.1" y="153.6">1</text>
<text x="512.1" y="150">2</text>
<text x="96.9" y="157.1">10</text>
<text x="347.7" y="180">9</text>
<text x="368" y="183.6">8</text>
<text x="23.7" y="188.8">3</text>
<text x="99" y="188.8">2</text>
<text x="345.6" y="187.1">10</text>
<text x="23.7" y="195.9">1</text>
<text x="23.7" y="192.4">2</text>
<text x="99" y="195.9">3</text>
<text x="119.3" y="192.4">1</text>
<text x="261.8" y="218.8">3</text>
<text x="347.7" y="218.8">2</text>
<text x="261.8" y="225.9">1</text>
<text x="261.8" y="222.4">2</text>
<text x="347.7" y="225.9">3</text>
<text x="368" y="222.4">1</text>
</g>
<g font-size="2.5" fill="#838383">
<text x="76.5" y="260.9">EURO</text>
<text x="76.5" y="264.4">POWER</text>
</g>
<g font-size="2.1" fill="#a54b4b">
<text x="76.3" y="267.8">+12VIN</text>
<text x="76.3" y="274.9">GND</text>
<text x="76.3" y="282">-12VIN</text>
</g>
</svg>
